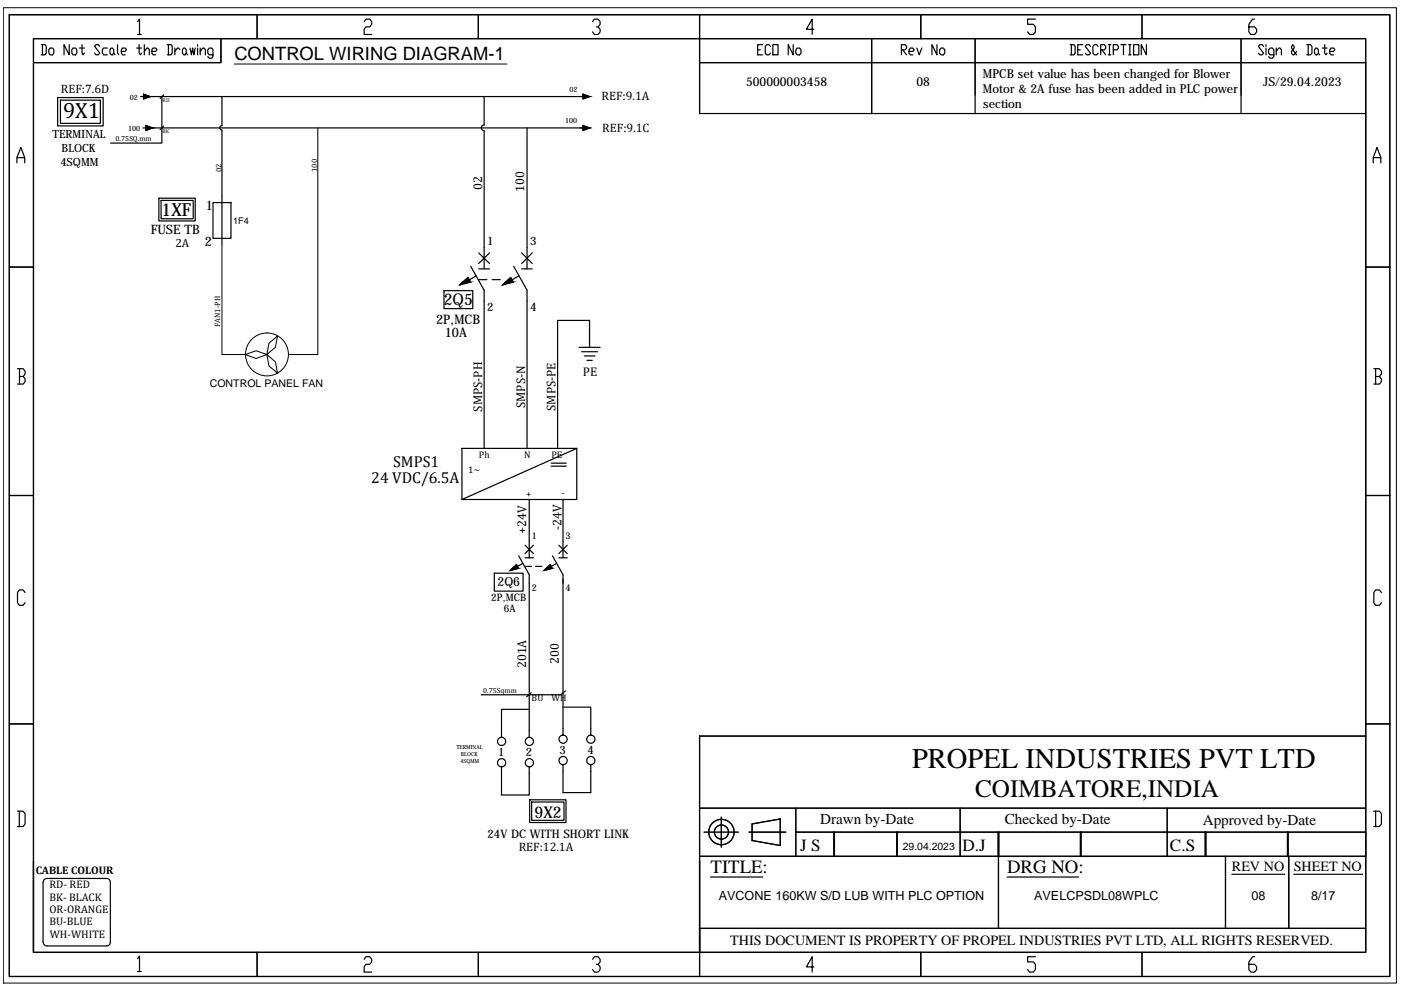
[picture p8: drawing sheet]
<svg xmlns="http://www.w3.org/2000/svg" width="297mm" height="210mm" viewBox="0 0 297 210" stroke-linecap="round" stroke-linejoin="round" font-family="sans-serif">
<!-- layer: 0 -->
<g fill="none" stroke="#000" stroke-width=".21">
<path d="M.7 1.6h295.4v206.8h-295.4zM49.7 13.6h57.8M289.5 13.3v188.6M67.4 27.1v48.1h-6.3M47.1 51.8v23.4h4.9M52 75.2l2.3-.8 2.3 .8-2.3 .8zM56.6 75.2l1.8 1.5 .4 2.4-1.8-1.5zM57 72.8l1.8-1.6-.4 2.4-1.8 1.6zM149.3 176.4h7.3"/>
<circle cx="56.6" cy="75.1" r="4.6"/>
</g>
<!-- layer: FRAME_070 -->
<g fill="none" stroke="#000" stroke-width=".25">
<path d="M2 3.1h292.7v203.9h-292.7zM7.1 8.2h282.4v193.7h-282.4zM46.8 8.2v5.1h-39.7M148.3 8.2v5.1h141.2M184.8 8.2v5.1M206.7 8.2v5.1M263.1 8.2v5.1M289.5 156.1h-141.2v45.8M148.3 171.4h141.2M168.7 176.4h120.8M168.7 171.4v10.2M203.6 171.4v10.2"/>
<path d="M247.5 171.4v10.2M148.3 181.6h141.2M148.3 196.8h141.2M211.7 181.6v15.2M259.8 181.6v15.2M273.2 181.6v15.2"/>
</g>
<!-- layer: FRAME_050 -->
<g fill="none" stroke="#000" stroke-width=".25">
<path d="M29.2 4.6l.4-.6v3.3M29.2 7.3h.8M54.5 3.1v5.1M77.2 4.6l.4-.6h.8l.4 .6v.6l-.4 .5h-.8l-.4 .5v1.1h1.6M101.4 3.1v5.1M125.6 4.6l.4-.6h.8l.4 .6v.6l-.4 .5h-.4M126.8 5.7l.4 .5v.6l-.4 .5h-.8l-.4-.5M148.3 3.1v5.1M172.6 6.2h-1.6l1.2-2.2v3.3M195.2 3.1v5.1M219.5 4h-1.6v1.2h1.2l.4 .5v1.1l-.4 .5h-.8l-.4-.5M242.1 3.1v5.1"/>
<path d="M266 4h-.4l-.8 1.2v1.6l.4 .5h.8l.4-.5v-.6l-.4-.5h-1.2M3.6 34.5v-1.1l.8-2.1 .8 2.1v1.1M3.6 33.4h1.6M291.2 34.5v-1.1l.8-2.1 .8 2.1v1.1M291.2 33.4h1.6M2 56.6h5.1M289.5 56.6h5.2M3.7 78.2h1.2l.4 .5v.6l-.4 .5M4.1 79.8h.8l.4 .5v.6l-.4 .5h-1.2M4.1 78.2v3.2M291.3 78.2h1.2l.4 .5v.6l-.4 .5M291.7 79.8h.8l.4 .5v.6l-.4 .5h-1.2"/>
<path d="M291.7 78.2v3.2M2 105.1h5.1M289.5 105.1h5.2M5.3 125.6l-.4-.5h-.8l-.4 .5v2.2l.4 .5h.8l.4-.5M292.9 125.6l-.4-.5h-.8l-.4 .5v2.2l.4 .5h.8l.4-.5M2 153.5h5.1M289.5 153.5h5.2M3.7 172h1.2l.4 .5v2.2l-.4 .5h-1.2M4.1 172v3.2M291.2 172h1.3l.4 .5v2.2l-.4 .5h-1.3M291.7 172v3.2M148.3 196.8v10.2"/>
<path d="M29.2 203.3l.4-.6v3.3M29.2 206h.8M54.5 201.9v5.1M77.2 203.4l.4-.6h.8l.4 .6v.5l-.4 .6h-.8l-.4 .5v1.1h1.6M101.4 201.9v5.1M125.6 203.4l.4-.6h.8l.4 .6v.5l-.4 .6h-.4M126.8 204.5l.4 .5v.6l-.4 .5h-.8l-.4-.5M172.6 205h-1.6l1.2-2.2v3.3M195.2 201.9v5.1M219.5 202.8h-1.6v1.1h1.2l.4 .6v1.1l-.4 .5h-.8l-.4-.5M242.1 201.9v5.1M266 202.8h-.4l-.8 1.1v1.7l.4 .5h.8l.4-.5v-.6l-.4-.5h-1.2"/>
</g>
<!-- layer: SLD-0 -->
<g fill="none" stroke="#000" stroke-width=".25">
<path d="M159.5 174.7l5.9-1.1v5.7l-5.9-1.1z"/>
<circle cx="153" cy="176.4" r="2.69"/>
<circle cx="153" cy="176.4" r="1.5"/>
</g>
<!-- layer: DIM -->
<path d="M152.9 173.3v6.3M158.8 176.4h7.8" fill="none" stroke="#000" stroke-width=".25"/>
<!-- layer: FRAME_025 -->
<g fill="none" stroke="#000" stroke-width=".25">
<path d="M8.7 9.5h.9l.2 .3v1.4l-.2 .4h-.9M9 9.5v2.1M10.6 10.2h.6l.2 .3v.7l-.2 .4h-.6l-.2-.4v-.7zM14.7 9.5v2.1l-1.1-2.1v2.1M15.5 10.2h.5l.3 .3v.7l-.3 .4h-.5l-.3-.4v-.7zM16.8 10.2h1.1M17.4 9.5v1.7l.2 .4 .3-.4M21.2 9.8l-.3-.3h-.6l-.2 .3 1.1 1.4-.3 .4h-.6l-.2-.4M22.8 10.2h-.8l-.3 .3v.7l.3 .4h.8M23.6 10.2h.2l.3 .3v.7l-.3 .4h-.2l-.3-.4v-.7zM24.1 11.2l.3 .4M24.9 9.5v1.7l.3 .4"/>
<path d="M25.7 10.9h.8l.3-.4-.3-.3h-.5l-.3 .3v.7l.3 .4h.5M29 10.2h1M29.5 9.5v1.7l.3 .4 .2-.4M30.6 10.9l.5-.7h.3l.3 .3v1.1M30.6 9.5v2.1M32.2 10.9h.8l.3-.4-.3-.3h-.5l-.3 .3v.7l.3 .4h.5M35.5 9.5h.8l.2 .3v1.4l-.2 .4h-.8M35.7 9.5v2.1M37.1 10.2v1.4M38.1 10.5l-.2-.3h-.3l-.5 .7M38.9 10.2h.3l.3 .3v.7l-.3 .4h-.3l-.2-.4v-.7zM39.5 11.2l.3 .4"/>
<path d="M40.3 10.2l.3 1.4 .2-1.4 .3 1.4 .3-1.4M41.9 9.5v.3M41.9 10.2v1.4M42.4 10.9l.6-.7h.3l.2 .3v1.1M42.4 10.2v1.4M45.2 11.6h-.8l-.3-.4v-.7l.3-.3h.5l.3 .3v1.5l-.3 .3h-.5l-.3-.3M160.6 10.6h.6M161.7 9.5h-1.1v2.1h1.1M163.4 9.8l-.3-.3h-.6l-.3 .3v1.5l.3 .3h.6l.3-.3M163.9 9.5h1.1v2.1h-1.1zM168.2 9.5v2.1l-1.1-2.1v2.1M169 10.2h.5l.3 .4v.7l-.3 .3h-.5l-.3-.3v-.7z"/>
<path d="M191.1 10.6h.8l.3-.4v-.4l-.3-.3h-.8v2.1M191.4 10.6l.8 1M192.7 10.9h.8l.3-.3-.3-.4h-.5l-.3 .4v.7l.3 .3h.5M194.4 10.2l.5 1.4 .5-1.4M198.7 9.5v2.1l-1.1-2.1v2.1M199.5 10.2h.5l.3 .4v.7l-.3 .3h-.5l-.3-.3v-.7zM226.9 9.5h.8l.3 .3v1.5l-.3 .3h-.8M227.1 9.5v2.1M228.5 10.6h.6M229.6 9.5h-1.1v2.1h1.1M231.2 9.8l-.3-.3h-.5l-.3 .3 1.1 1.5-.3 .3h-.5l-.3-.3M232.8 9.8l-.3-.3h-.5l-.3 .3v1.5l.3 .3h.5l.3-.3"/>
<path d="M233.4 10.6h.8l.2-.4v-.4l-.2-.3h-.8v2.1M233.6 10.6l.8 1M235 11.6h.5M235 9.5h.5M235.2 9.5v2.1M236 10.6h.8l.3-.4v-.4l-.3-.3h-.8v2.1M237.6 9.5h1.1M238.2 9.5v2.1M239.3 11.6h.5M239.3 9.5h.5M239.6 9.5v2.1M240.4 9.5h1.1v2.1h-1.1z"/>
<path d="M243.1 9.5v2.1l-1.1-2.1v2.1M267.9 9.8l-.3-.3h-.5l-.3 .3 1.1 1.5-.3 .3h-.5l-.3-.3M268.4 9.5v.3M268.4 10.2v1.4M270.1 11.6h-.8l-.3-.3v-.7l.3-.4h.5l.3 .4v1.4l-.3 .3h-.5l-.3-.3M270.6 10.9l.5-.7h.3l.3 .4v1M270.6 10.2v1.4M274.9 10.9l-.5 .7h-.3l-.3-.3v-.4l.6-.7v-.4l-.3-.3-.3 .3v.4l1.1 1.4M277.1 9.5h.8l.3 .3v1.5l-.3 .3h-.8M277.4 9.5v2.1M279 10.2h.2l.3 .4v.7l-.3 .3h-.2l-.3-.3v-.7zM279.5 11.3l.3 .3"/>
<path d="M280.3 10.2h1.1M280.9 9.5v1.8l.2 .3 .3-.3M281.9 10.9h.8l.3-.3-.3-.4h-.5l-.3 .4v.7l.3 .3h.5M150.7 186h11M213.5 186h15.2M261.2 185.4h11.2M274.3 185.4h14.6"/>
</g>
<!-- layer: 0 -->
<g fill="none" stroke="#000" stroke-width=".25">
<path d="M184.8 13.3v10.8M206.7 13.3v10.8M263.1 13.3v10.8M12.2 20.7h9.7v6h-9.7zM12.8 21.2h8.5v4.9h-8.5zM31.9 20.5h15.2v6.2M32.4 27.1h91.1M34.3 20.5v9.8h-10.9M34.7 20.1l-.8 .8M34.7 26.7l-.8 .8M47.1 27.6v14.1M47.1 20.5h75.9"/>
<path d="M47.1 26.6a.49 .49 0 0 0-.5 .5 .49 .49 0 0 0 .5 .5M102.6 20.5l.1 6a.61 .61 0 0 0-.6 .6 .61 .61 0 0 0 .6 .6M102.6 27.8v24.7M111.7 27.1v25.4M148.3 24.1v-10.8v10.8h141.2M33.7 42h7.7v4.8h-7.7zM34.1 42.5h6.9v3.9h-6.9zM94.1 61.6h6.1v3.8h-6.1zM102.6 63.8v31.3M111.7 63.8v31.3M122.8 73.6h4.4M123.3 74.6h3.4"/>
<path d="M123.9 75.5h2.2M124.4 76.4h1.2M125 73.6v-5.7h-6.8v27.2M97.9 95.1h24.4v10.8h-24.4zM116.9 98.2h3.1M116.9 98.8h3.1M122.3 95.1l-24.4 10.8M112.2 105.9v8.8M119.4 105.9v8.8M104.8 121.5h6.1v3.8h-6.1zM112.2 123.6v31.3M119.4 122.8v31.7"/>
<path d="M102 147.3h16.9M112.2 150.4h-5.9v4.5M112.6 146.9l-.9 .8M119.4 149.9h5.9v4.6M119.9 146.5l-1 .8M106.3 164v4.6h5.9v-4.6M112.3 169.6h7.7v4.8h-7.7zM112.7 170h6.9v3.9h-6.9zM119.4 163.5v4.5h5.9v-4.5M289.5 176.4v5.2M9.1 187.1v12.7M9.2 199.8a.78 .78 0 0 0 .8 .8"/>
<path d="M9.9 186.3h12.7M10 186.3a.78 .78 0 0 0-.8 .7M22.6 186.3a.78 .78 0 0 1 .8 .7v12.8a.78 .78 0 0 1-.8 .8M9.9 200.6h12.7"/>
</g>
<path d="M176.9 176.4v5.2M190.2 176.4v5.2M211.7 176.4v5.2M229.1 176.4v5.2M255.6 176.4v5.2M273 176.4v5.2" fill="none" stroke="#000" stroke-width=".38"/>
<!-- layer: EPLAN300 -->
<g fill="none" stroke="#000" stroke-width=".25">
<path d="M45.2 43h3.8v7.5h-3.8zM47.1 41.7v10.1M99.8 56.5l2.8 5v2.3M101 58.5l-3.4 1.9M101.5 57h2.3M101.5 53.6l2.3 2.3M101.5 59.3h1.7M102.6 52.5v4.5M103.8 53.6l-2.3 2.3M104.3 59.3h1.8M108.9 56.5l2.8 5v2.3M110 58.5l-3.4 1.9"/>
<path d="M110.6 57h2.2M110.6 53.6l2.2 2.3M111.7 52.5v4.5M112.8 53.6l-2.2 2.3M97.5 60.4l1.7-1.6 .6 1zM106.5 60.4l1.8-1.6 .5 1zM110 117.8l2.2 4.1v1.7M110.9 119.5l-2.7 1.5M111.3 118.3h1.8M111.3 115.6l1.8 1.8M112.2 114.7v3.6M113.1 115.6l-1.8 1.8"/>
<path d="M117.1 117.8l2.3 4.1v1.7M118 119.5l-2.7 1.5M118.5 118.3h1.8M118.5 115.6l1.8 1.8M119.4 114.7v3.6M120.3 115.6l-1.8 1.8M108.1 121l1.4-1.3 .4 .8zM111.3 120.1h1.4M113.6 120.1h1.3M115.3 121l1.4-1.3 .4 .8zM106.3 154.9v1.5M112.2 154.9v1.5"/>
<path d="M119.4 154.5v1.4M125.3 154.5v1.4M106.3 162.6v1.4M112.2 162.6v1.4M119.4 162.1v1.4M125.3 162.1v1.4"/>
<circle cx="106.3" cy="157.2" r=".87"/>
<circle cx="112.2" cy="157.2" r=".87"/>
<circle cx="119.4" cy="156.7" r=".87"/>
<circle cx="125.3" cy="156.7" r=".87"/>
<circle cx="106.3" cy="161.7" r=".87"/>
<circle cx="112.2" cy="161.7" r=".87"/>
<circle cx="119.4" cy="161.3" r=".87"/>
<circle cx="125.3" cy="161.3" r=".87"/>
</g>
<g fill="#000" stroke="#000" stroke-width=".21">
<path d="M98.1 59.8h1.7l-.6-1zM97.5 60.4l.6-.6h1.7z"/>
<path d="M107.2 59.8h1.6l-.5-1zM106.5 60.4l.7-.6h1.6z"/>
<path d="M108.7 120.5h1.2l-.4-.8zM108.1 121l.6-.5h1.2z"/>
<path d="M115.8 120.5h1.3l-.4-.8zM115.3 121l.5-.5h1.3z"/>
</g>
<!-- layer: EPLAN311 -->
<path d="M30.4 20l1.5 .5-1.5 .5zM123.6 20l1.4 .5-1.4 .5zM29.8 20.5h.6M30.3 27.1h.6M30.9 26.6l1.5 .5-1.5 .6zM123 20.5h.6M123 27.1h.6M123.6 26.6l1.4 .5-1.4 .6z" fill="none" stroke="#000" stroke-width=".25"/>
<g fill="#000" stroke="#000" stroke-width=".21">
<path d="M30.4 20v.5h1.5zM30.4 20.5h1.5l-1.5 .5z"/>
<path d="M123.6 20v.5h1.4zM123.6 20.5h1.4l-1.4 .5z"/>
<path d="M30.9 26.6v.5h1.5zM30.9 27.1h1.5l-1.5 .6z"/>
<path d="M123.6 26.6v.5h1.4zM123.6 27.1h1.4l-1.4 .6z"/>
</g>
<text font-size="6.1" x="193.4" y="162.8">PROPEL INDUSTRIES PVT LTD</text>
<text font-size="5.3" x="206.7" y="168.9">COIMBATORE,INDIA</text>
<text font-size="4.7" x="13.4" y="25">9X1</text>
<g font-size="4">
<text x="150.7" y="185.1">TITLE:</text>
<text x="213.5" y="185.1">DRG NO:</text>
</g>
<text font-size="3.9" x="49.7" y="12.8">CONTROL WIRING DIAGRAM-1</text>
<text font-size="3.8" x="34.3" y="45.8">1XF</text>
<g font-size="3.6">
<text x="169.7" y="180.3">J S</text>
<text x="204.1" y="180.3">D.J</text>
<text x="248.1" y="180.5">C.S</text>
</g>
<g font-size="3.4">
<text x="94.1" y="64.6">2Q5</text>
<text x="113.4" y="173.4">9X2</text>
</g>
<g font-size="3.3">
<text x="83.3" y="99">SMPS1</text>
<text x="78.7" y="102.4">24 VDC/6.5A</text>
</g>
<g font-size="3.2">
<text x="173.9" y="174.7">Drawn by-Date</text>
<text x="213" y="174.7">Checked by-Date</text>
<text x="255" y="175">Approved by-Date</text>
</g>
<g font-size="3">
<text x="261.2" y="184.7">REV NO</text>
<text x="274.3" y="184.7">SHEET NO</text>
<text x="154.8" y="200.4">THIS DOCUMENT IS PROPERTY OF PROPEL INDUSTRIES PVT LTD, ALL RIGHTS RESERVED.</text>
</g>
<g font-size="2.8">
<text x="43.7" y="44.4">1</text>
<text x="31.9" y="49.6">FUSE TB</text>
<text x="43.5" y="52.1">2</text>
<text x="92.4" y="68.7">2P,MCB</text>
<text x="94.3" y="71.4">10A</text>
</g>
<g font-size="2.7">
<text x="102.3" y="40.2" transform="rotate(-90 102.3 40.2)">02</text>
<text x="111.1" y="40.7" transform="rotate(-90 111.1 40.7)">100</text>
<text x="123.6" y="79.6">PE</text>
<text x="102.3" y="87.3" transform="rotate(-90 102.3 87.3)">SMPS-PH</text>
<text x="111.3" y="86.5" transform="rotate(-90 111.3 86.5)">SMPS-N</text>
<text x="117.8" y="87.1" transform="rotate(-90 117.8 87.1)">SMPS-PE</text>
<text x="111.5" y="113.3" transform="rotate(-90 111.5 113.3)">+24V</text>
<text x="119.1" y="112.5" transform="rotate(-90 119.1 112.5)">-24V</text>
<text x="105.5" y="124.2">2Q6</text>
<text x="111.5" y="141.7" transform="rotate(-90 111.5 141.7)">201A</text>
<text x="118.5" y="140.8" transform="rotate(-90 118.5 140.8)">200</text>
<text x="152.4" y="190.8">AVCONE 160KW S/D LUB WITH PLC OPTION</text>
<text x="219.3" y="190.8">AVELCPSDL08WPLC</text>
<text x="265.3" y="190.8">08</text>
<text x="278" y="190.8">8/17</text>
</g>
<g font-size="2.6">
<text x="208.4" y="16.5">MPCB set value has been changed for Blower</text>
<text x="12.9" y="19.6">REF:7.6D</text>
<text x="127.5" y="21.3">REF:9.1A</text>
<text x="158.2" y="18.2">500000003458</text>
<text x="194.3" y="18.2">08</text>
<text x="208.4" y="19.8">Motor &amp; 2A fuse has been added in PLC power</text>
<text x="208.5" y="23">section</text>
<text x="267.8" y="18.2">JS/29.04.2023</text>
<text x="127.7" y="27.9">REF:9.1C</text>
<text x="110" y="180.5">REF:12.1A</text>
</g>
<g font-size="2.5">
<text x="37.2" y="52.4">2A</text>
<text x="103.3" y="52">1</text>
<text x="112.4" y="52">3</text>
<text x="103.3" y="66">2</text>
<text x="112.4" y="66">4</text>
<text x="105.6" y="160.4">1</text>
<text x="111.5" y="160.4">2</text>
<text x="118.6" y="159.9">3</text>
<text x="124.5" y="159.9">4</text>
<text x="103.4" y="177.7">24V DC WITH SHORT LINK</text>
</g>
<g font-size="2.4">
<text x="11.1" y="29.3">TERMINAL</text>
<text x="12.8" y="35.2">4SQMM</text>
<text x="13.1" y="32.3">BLOCK</text>
</g>
<g font-size="2.3">
<text x="7.6" y="185.4">CABLE COLOUR</text>
<text x="10.5" y="188.3">RD- RED</text>
<text x="10.5" y="191">BK- BLACK</text>
<text x="10.5" y="193.6">OR-ORANGE</text>
<text x="10.5" y="196.2">BU-BLUE</text>
<text x="10.6" y="198.8">WH-WHITE</text>
</g>
<g font-size="2.2">
<text x="44.5" y="82.1">CONTROL PANEL FAN</text>
<text x="104.2" y="127.5">2P,MCB</text>
<text x="106.8" y="129.7">6A</text>
<text x="191.4" y="180.1">29.04.2023</text>
</g>
<g font-size="2">
<text x="99.3" y="100.2">1~</text>
<text x="101.5" y="97.1">Ph</text>
<text x="111.2" y="97.1">N</text>
<text x="116.9" y="97">PE</text>
<text x="111.6" y="105.3">+</text>
<text x="119" y="105.2">-</text>
<text x="112.8" y="114.3">1</text>
<text x="119.9" y="114.3">3</text>
<text x="112.8" y="125.4">2</text>
<text x="119.9" y="125.4">4</text>
<text x="112.7" y="148.6">BU</text>
<text x="116.9" y="148.5">WH</text>
</g>
<text font-size="1.9" x="49.4" y="47.4">1F4</text>
<g font-size="1.7">
<text x="46.9" y="36.5" transform="rotate(-90 46.9 36.5)">02</text>
<text x="67.2" y="36.4" transform="rotate(-90 67.2 36.4)">100</text>
<text x="46.7" y="69.3" transform="rotate(-90 46.7 69.3)">FAN1-PH</text>
</g>
<g font-size="1.6">
<text x="27.5" y="21.2">02</text>
<text x="120.7" y="19.5">02</text>
<text x="24.5" y="29.9">0.75SQ.mm</text>
<text x="27.2" y="27.8">100</text>
<text x="119.8" y="26.1">100</text>
<text x="102.4" y="146.8">0.75Sqmm</text>
</g>
<g font-size="1.2">
<text x="96.8" y="158.7">TERMINAL</text>
<text x="97.6" y="161.7">4SQMM</text>
<text x="97.7" y="160.2">BLOCK</text>
</g>
<g font-size="1.1">
<text x="34.5" y="21.6">RD</text>
<text x="34.5" y="28.2">BK</text>
</g>
</svg>
